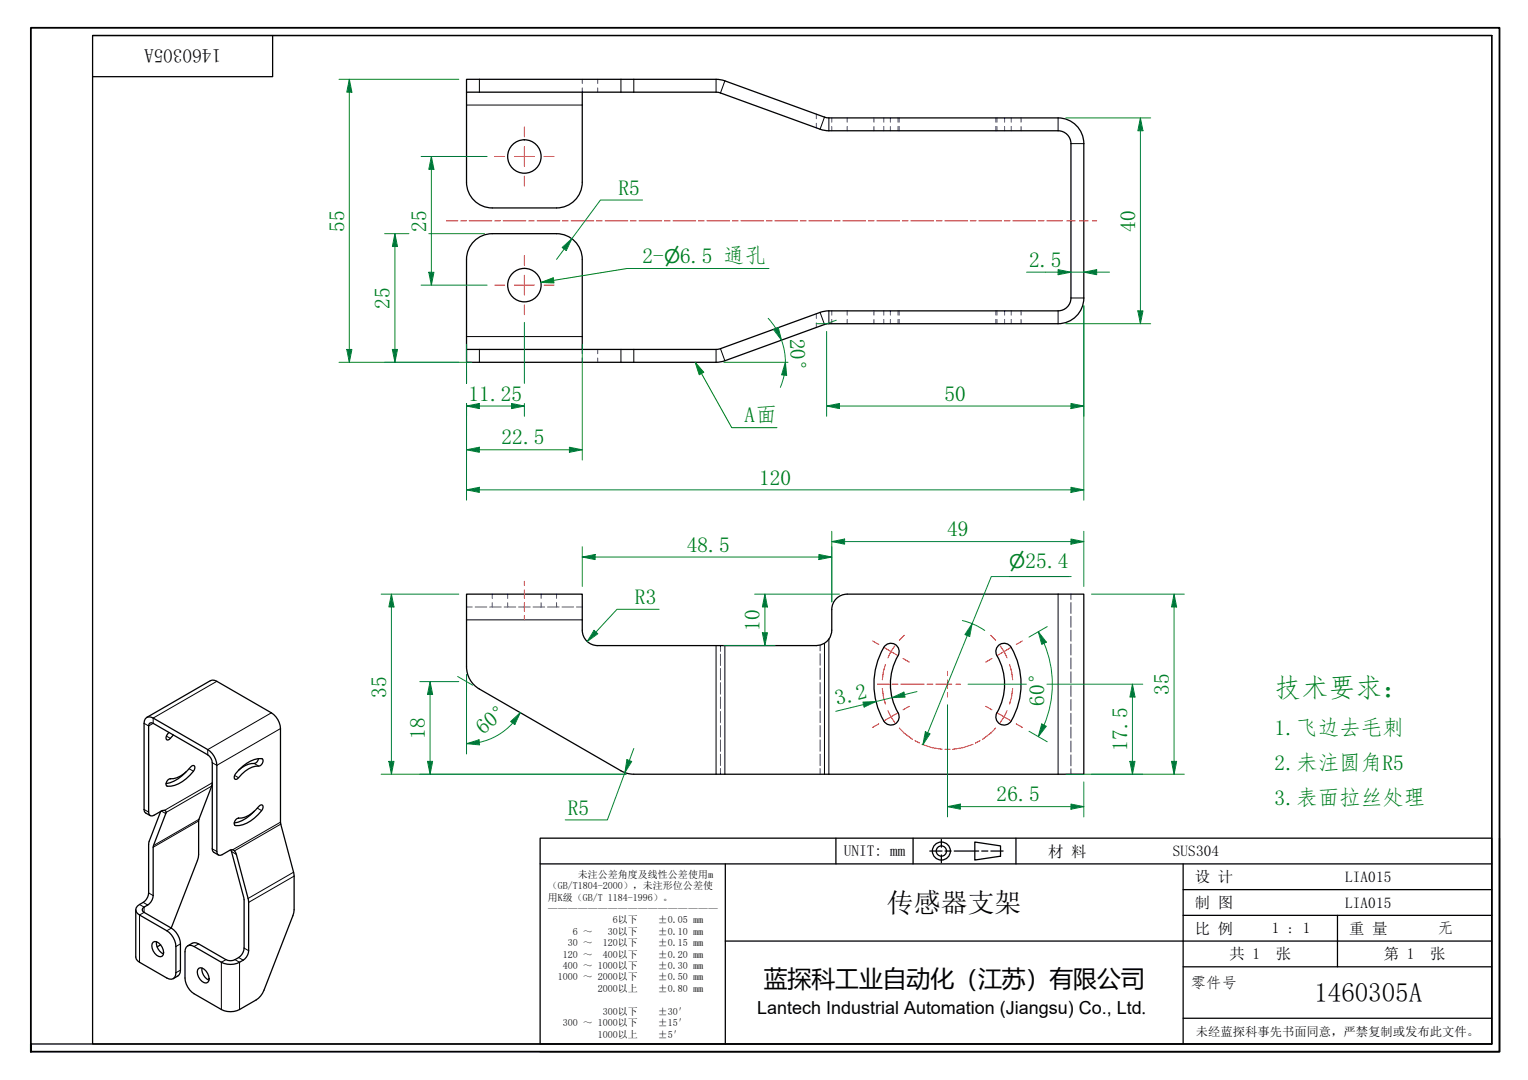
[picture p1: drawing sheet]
<svg xmlns="http://www.w3.org/2000/svg" width="297mm" height="210mm" viewBox="0 0 297 210" stroke-linecap="round" stroke-linejoin="round" font-family="sans-serif">
<g fill="none" stroke="#00f" stroke-width=".19">
<path d="M113.2 15.4v.8M113.2 17.1v.8M161.7 22.9v.8M161.7 24.6v.8M169.9 22.9v.8M169.9 24.6v.8M173.1 22.9v.8M173.1 24.6v.8M174.8 22.9v.8M174.8 24.6v.8M193.6 22.9v.8M193.6 24.6v.8"/>
<path d="M195.3 22.9v.8M195.3 24.6v.8M198.5 22.9v.8M198.5 24.6v.8M113.2 67.9v.8M113.2 69.6v.8M161.7 60.4v.8M161.7 62.1v.8M169.9 60.4v.8M169.9 62.1v.8M173.1 60.4v.8M173.1 62.1v.8"/>
<path d="M174.8 60.4v.8M174.8 62.1v.8M193.6 60.4v.8M193.6 62.1v.8M195.3 60.4v.8M195.3 62.1v.8M198.5 60.4v.8M198.5 62.1v.8M90.7 118h1.1M92.4 118h2.2M95.2 118h2.2M98 118h2.3"/>
<path d="M98.7 115.5v.8M98.7 117.1v.9M100.8 118h2.3M103.6 118h2.3M105.2 115.5v.8M105.2 117.1v.9M106.4 118h2.3M109.3 118h2.2M112.1 118h1.1M208.2 115.5v1M208.2 117.1v2.1M208.2 119.8v2.1"/>
<path d="M208.2 122.5v2.1M208.2 125.2v2.1M208.2 127.9v2.1M208.2 130.6v2.1M208.2 133.2v2.2M208.2 135.9v2.2M208.2 138.6v2.2M208.2 141.3v2.2M208.2 144v2.2M208.2 146.7v2.2M208.2 149.4v1.1"/>
</g>
<g fill="none" stroke="#00f" stroke-width=".19">
<path d="M116.2 15.4v.8M116.2 17.1v.8M158.7 22.2v.9M158.7 24v.8M164.7 22.9v.8M164.7 24.6v.8M171.8 22.9v.8M171.8 24.6v.8M174.6 22.9v.8M174.6 24.6v.8M193.8 22.9v.8M193.8 24.6v.8"/>
<path d="M196.6 22.9v.8M196.6 24.6v.8M116.2 67.9v.8M116.2 69.6v.8M158.7 61v.9M158.7 62.8v.8M164.7 60.4v.8M164.7 62.1v.8M171.8 60.4v.8M171.8 62.1v.8M174.6 60.4v.8M174.6 62.1v.8"/>
<path d="M193.8 60.4v.8M193.8 62.1v.8M196.6 60.4v.8M196.6 62.1v.8M95.7 115.5v.8M95.7 117.1v.9M108.2 115.5v.8M108.2 117.1v.9M140.1 125.5v1.1M140.1 127.1v2.3M140.1 129.9v2.2M140.1 132.7v2.2"/>
<path d="M140.1 135.5v2.2M140.1 138.3v2.2M159.4 125.4v1.1M159.4 127.1v2.2M159.4 129.8v2.3M159.4 132.6v2.3M159.4 135.4v2.3M159.4 138.2v2.2M140.1 141v2.3M140.1 143.8v2.2M140.1 146.6v2.2M140.1 149.4v1.1"/>
<path d="M159.4 141v2.2M159.4 143.8v2.2M159.4 146.6v2.2M159.4 149.4v1.1"/>
</g>
<g fill="none" stroke="#000" stroke-width=".25">
<path d="M90.7 17.9v17.5a5 5 0 0 0 5 5h12.5a5 5 0 0 0 5-5v-17.5M90.7 17.9v-2.5h48.9l1.3 .3 19.4 7.1 .8 .1M90.7 17.9h48.8l19.9 7.2 1.3 .3h45a2.5 2.5 0 0 1 2.5 2.5v30a2.5 2.5 0 0 1-2.5 2.5h-45l-1.3 .3-19.9 7.2h-48.8v2.5h48.5l1.7-.3M161.1 22.9h44.6a5 5 0 0 1 5 5v30a5 5 0 0 1-5 5h-44.9l-19.9 7.2M95.7 45.4a5 5 0 0 0-5 5v17.5M95.7 45.4h12.5M108.2 45.4a5 5 0 0 1 5 5v17.5M28.5 139.4l12.8-7.2 .9 .2 10.6 6.1a3.9 3.9 0 0 1 1.7 3.1v18.2l2.6 10.1 .1 6.9-.3 1.2-5.6 14.4a3.8 3.8 0 0 1-1.5 1.9l-3.2 1.9a3.9 3.9 0 0 1-3.6 0l-5.3-3.1a3.9 3.9 0 0 1-1.7-3v-5.1a1.08 1.08 0 0 1 .5-1.2 1.08 1.08 0 0 1 1.2 .2l5.3 3a3.8 3.8 0 0 0 5.3-1.8v-10.2l-2.5-9.3a.78 .78 0 0 0-1.2-.4l-1.4 .8a.65 .65 0 0 1-.7 .1 .65 .65 0 0 1-.3-.7v-16.8a3.9 3.9 0 0 0-1.8-3l-10.6-6.1a1.08 1.08 0 0 0-1.3-.2 1.08 1.08 0 0 0-.5 1.2v16.7l.1 .6 1.1 .6M161.1 124.2a2.99 2.99 0 0 1-2.4 1.3h-42.5a3 3 0 0 1-3-3v-7h-22.5v14.1a5 5 0 0 0 2.5 4.3l27.5 15.9 1 .4 1 .2 88 .1v-35h-46a3 3 0 0 0-3 3v4.3l-.6 1.4M172.1 125.5a1.6 1.6 0 0 1 2.1-.1 1.6 1.6 0 0 1 .4 2 11.3 11.3 0 0 0 .1 11.5 1.6 1.6 0 0 1-.9 1.9 1.6 1.6 0 0 1-2-.7 14.1 14.1 0 0 1 .3-14.6zM194.1 125.5a1.6 1.6 0 0 1 2.5 .3 14.1 14.1 0 0 1-.3 14.7 1.6 1.6 0 0 1-2.1 .1 1.6 1.6 0 0 1-.4-2.1 11.3 11.3 0 0 0-.2-11.5 1.6 1.6 0 0 1 .5-1.5zM31.2 157.7l-2.3 6.1v9.7a2.58 2.58 0 0 1-1.8 2.3 1.08 1.08 0 0 0-.7 1 1.08 1.08 0 0 0 .7 1l5.3 3.1a3.9 3.9 0 0 1 1.8 3.1v5.1a1.08 1.08 0 0 1-.5 1.1 1.08 1.08 0 0 1-1.3-.1l-5.3-3.1-.6-.6-.1-9.6"/>
<path d="M32.6 151.6l.3-.2a5.6 5.6 0 0 0 4.4-2.5l.4-.1a.83 .83 0 0 1-.1 1.1 6.8 6.8 0 0 1-5 2.9l-.2-.1a.96 .96 0 0 1 .2-1.1zM32.8 142.4a1.17 1.17 0 0 0-.4 1.4l.5-.1 .8-.9M36.2 150a6.9 6.9 0 0 1-3.9 2.3M41.3 152.1l-.1 .7-2.5 6.4-.1 7.5-5.3 13.7M45.9 159.3l.2-.2a5.6 5.6 0 0 0 4.4-2.6h.5a.83 .83 0 0 1-.1 1 6.8 6.8 0 0 1-5.1 3l-.2-.1a.96 .96 0 0 1 .3-1.1zM46.5 149.6a5.4 5.4 0 0 1 4.5-2.1 1.09 1.09 0 0 1-.2 1.1 1.09 1.09 0 0 1-1.1 .3 6.6 6.6 0 0 0-3.6 2.5h-.4a.83 .83 0 0 1 .1-1zM49.4 157.7a6.9 6.9 0 0 1-3.9 2.3M50.3 147.4a1.12 1.12 0 0 1-1.5 1 4.8 4.8 0 0 0-2.4 1.3M42.5 166.2l-1.1-.7-.1-.5v-16.8a1.95 1.95 0 0 0-.9-1.5l-10.6-6.1-.6-.1-.3 .6v16.7a.65 .65 0 0 0 .3 .7 .65 .65 0 0 0 .8-.1l1.4-.8a.63 .63 0 0 1 .8 0v.5l-2.4 6.6v9.4a2.58 2.58 0 0 1-1.8 2.2l-.4 .5 .4 .5 5.3 3.1a3.9 3.9 0 0 1 1.8 3l-.1 5.6-.4 .7-.9 .5M44.9 165.2l2.6 9.7v9.4a2.71 2.71 0 0 1-3.6 2.2l-5.7-3.2h-.8l-.9 .5M29.8 183.1a1.67 1.67 0 0 1 1.9 1.5 .9 .9 0 0 1-.5 1.4 2.02 2.02 0 0 1-1.4-2.9zM30.4 183a2.39 2.39 0 0 0 1.4 2.4"/>
<path d="M31.2 183.6l-.7 .4M38.6 188.2a1.67 1.67 0 0 1 2 1.5 .9 .9 0 0 1-.5 1.4 2.03 2.03 0 0 1-1.5-2.9zM39.3 188.1a2.38 2.38 0 0 0 1.3 2.4"/>
<circle cx="101.9" cy="30.4" r="3.3"/>
<circle cx="101.9" cy="55.4" r="3.3"/>
</g>
<g fill="none" stroke="#000" stroke-width=".19">
<path d="M93.2 15.4v2.5M120.7 15.4v2.5M123.2 15.4v2.5M139.2 15.4v2.5M140.9 15.7l-.8 2.4M90.7 20.4h22.5M160.3 22.8l-.9 2.3M161.1 22.9v2.5M205.7 22.9v2.5M208.2 27.9h2.5M208.2 57.9h2.5M90.7 65.4h22.5"/>
<path d="M93.2 67.9v2.5M120.7 67.9v2.5M123.2 67.9v2.5M139.2 67.9v2.5M140.1 67.8l.8 2.3M159.4 60.7l.9 2.4M161.1 60.4v2.5M205.7 60.4v2.5M205.7 115.5v35M42.2 132.4l-12.4 7.2v1l-.9 .5-.9-.5M52.8 138.5l-12.4 7.2v1M90.7 120.5h22.5"/>
<path d="M139.2 125.5v25M140.9 125.5v25M160.3 125v25.5M161.1 124.2v26.3M28 157.3l.9 .5M31.4 157.6l.8 .5M32.3 143.1l.8 .4M32.3 152.7l.3 .1M36.8 149.4l.8 .5M38.6 159.6l-8.8 5.1M38.7 159.2l-8.9 5.1M41.2 152.8l-8.9 5.1"/>
<path d="M41.3 152.1l-9.3 5.4M45.6 150.7l.8 .5M49.4 148.4l.9 .5M50 157.1l.9 .4M54.5 141.6l-12.3 7.1-.9-.5M54.5 159.8l-9.3 5.4M27.1 175.8l.9 .5v1l-.9 .5v9.2M27.8 175.4l.9 .5M28.9 173.5l.9 .6M41.3 165l.9 .5M45 165.5l.9 .5M45.6 160.3l.2 .2"/>
<path d="M54.6 160.2l-9 5.2M57.1 169.5l-8.9 5.1M57.2 170.3l-8.9 5.1M33.3 180.4l-.9 .5M35.1 183.4l-.9 .6M35.1 188.6l-.9 .5M38.6 183.4l-.9 .6M43.9 186.5l-.9 .5v9.2M45.7 186.5l.9 .5v9.2M46.4 186.1l.9 .5M47.5 184.3l.8 .5"/>
</g>
<path d="M6 204.4v-1.5v1.5M6 202.9v-197.5h285.5v199h-285.5" fill="none" stroke="#000" stroke-width=".35"/>
<path d="M18 6.9h272v196h-272zM18 6.9h272M53 6.9v8h-35M290 6.9v196h-284" fill="none" stroke="#000" stroke-width=".25"/>
<g fill="none" stroke="#000" stroke-width=".25">
<path d="M105 162.9h185v40h-185zM105 167.9h185M141 167.9v35M162.5 162.9v5M177.5 162.9v5M180.8 165.4h2.3M183 163.2v1.5M183 166.2v1.5M183.7 165.4h1.2M185.5 165.4h4.8M189.5 163.7l5 .7v2l-5 .8zM190.8 165.4h1.2"/>
<path d="M192.6 165.4h2.4M197.5 162.9v5M230 167.9v35M230 177.9h60M230 172.9h60M260 177.9v10M291.5 162.9v41.5h-186.5M141 182.9h149M230 197.9h60M230 187.9h60"/>
<circle cx="183" cy="165.4" r="1.75"/>
<circle cx="183" cy="165.4" r="1"/>
</g>
<g fill="none" stroke="#f00" stroke-width=".19">
<path d="M96.2 30.4h1.9M100 30.4h3.9M101.9 24.7v1.9M101.9 28.5v3.8M101.9 34.2v2M105.8 30.4h1.9M96.2 55.4h1.9M100 55.4h3.9M101.9 49.7v1.9M101.9 53.5v3.8M101.9 59.2v2M105.8 55.4h1.9"/>
<path d="M169.6 124.6l1.2 .7M170.6 133h2.3M172 125.9l2.4 1.4M173.4 133h1.2M174.4 138.6l-2.4 1.4M175.1 133h4.6M175.6 128l1.1 .7M176.7 137.3l-1.1 .7M180.2 133h1.2M181.9 133h3.1M184.2 130.5v.8M184.2 132.1v1.7"/>
<path d="M184.2 134.6v.9M185.9 133h.8M191.6 137.3l1.2 .7M192.8 128l-1.2 .7M194 138.6l2.4 1.4M196.4 125.9l-2.4 1.4M198.7 124.6l-1.1 .7M170.8 140.7l-1.2 .7M197.6 140.7l1.1 .7"/>
</g>
<g fill="none" stroke="#f00" stroke-width=".19">
<path d="M101.9 113v.8M101.9 114.6v1.7M101.9 117.1v1.7M101.9 119.6v.9M171.5 133.8l.2 1.7 .4 1.3M172.1 129.1l-.4 1.3-.2 1.7M172.6 138.1l.6 1.2 .8 1.1M174 125.5l-.8 1.1-.6 1.3M175.8 123.5l-1 .9M192.6 123.5l1 .9M194.4 125.5l.8 1.1 .6 1.3M195.8 138.1l-.6 1.2-.8 1.1"/>
<path d="M196.3 129.1l.3 1.3 .3 1.7M196.9 133.8l-.3 1.7-.3 1.3M174.8 141.5l1 1 1.6 1.2M177.9 143.9l.9 .5M179.2 144.7l2 .6 2 .3M183.7 145.6h1M189.2 144.7l-2 .6-2 .3M190.5 143.9l-.9 .5M193.6 141.5l-1 1-1.6 1.2"/>
</g>
<path d="M76.1 115.5v2.5" fill="none" stroke="#00803f" stroke-width=".19"/>
<path d="M76.1 115.5l.5 2.5h-1z" fill="#00803f"/>
<path d="M76.1 115.5l.5 2.5h-1zM76.1 148v2.5" fill="none" stroke="#00803f" stroke-width=".19"/>
<path d="M75.6 148h1l-.5 2.5z" fill="#00803f"/>
<path d="M74.1 115.5h15.1M76.1 118v30M228.2 115.5v2.5M74.1 150.5h47.6M75.6 148h1l-.5 2.5z" fill="none" stroke="#00803f" stroke-width=".19"/>
<path d="M228.2 115.5l.5 2.5h-1z" fill="#00803f"/>
<path d="M228.2 115.5l.5 2.5h-1zM228.2 148v2.5" fill="none" stroke="#00803f" stroke-width=".19"/>
<path d="M227.7 148h1l-.5 2.5z" fill="#00803f"/>
<path d="M196.2 112.1h11.5M212.2 115.5h18M228.2 118v30M189 121.2l-1 2.3M212.2 150.5h18M227.7 148h1l-.5 2.5z" fill="none" stroke="#00803f" stroke-width=".19"/>
<path d="M189 121.2l-.5 2.5-.9-.4z" fill="#00803f"/>
<path d="M189 121.2l-.5 2.5-.9-.4zM180.3 142.4l-.9 2.3" fill="none" stroke="#00803f" stroke-width=".19"/>
<path d="M179.9 142.2l.9 .4-1.4 2.1z" fill="#00803f"/>
<path d="M208.2 112.1h-15.5l-3.7 9.1M187.1 120.6l1.9 .6 2.4 1.3M188 123.5l-7.7 18.9M201.8 122.8l1.2 2.2M179.9 142.2l.9 .4-1.4 2.1z" fill="none" stroke="#00803f" stroke-width=".19"/>
<path d="M201.8 122.8l1.6 2-.9 .4z" fill="#00803f"/>
<path d="M201.8 122.8l1.6 2-.9 .4zM203 140.9l-1.2 2.3" fill="none" stroke="#00803f" stroke-width=".19"/>
<path d="M202.5 140.7l.9 .5-1.6 2z" fill="#00803f"/>
<path d="M170.3 136.3l-2.4 .6M203 125a20.4 20.4 0 0 1 0 15.9M203.6 121.8l-3.6 2M200 142.1l3.6 2.1M202.5 140.7l.9 .5-1.6 2z" fill="none" stroke="#00803f" stroke-width=".19"/>
<path d="M167.7 136.5l2.6-.2-2.3 1.1z" fill="#00803f"/>
<path d="M167.7 136.5l2.6-.2-2.3 1.1zM175.8 135l-2.4 .6" fill="none" stroke="#00803f" stroke-width=".19"/>
<path d="M173.4 135.6l2.3-1.1 .3 1z" fill="#00803f"/>
<path d="M161.7 105.3h2.5M167.9 136.9l-5.4 1.3M173.4 135.6l2.3-1.1 .3 1zM173.4 135.6l-3.1 .7M178.3 134.4l-2.5 .6" fill="none" stroke="#00803f" stroke-width=".19"/>
<path d="M161.7 105.3l2.5-.5v1z" fill="#00803f"/>
<path d="M161.7 105.3l2.5-.5v1zM208.2 105.3h2.5" fill="none" stroke="#00803f" stroke-width=".19"/>
<path d="M208.2 104.8l2.5 .5-2.5 .5z" fill="#00803f"/>
<path d="M113.2 108.3h2.5M161.7 103.3v13.7M164.2 105.3h44M208.2 104.8l2.5 .5-2.5 .5zM210.7 103.3v10.7" fill="none" stroke="#00803f" stroke-width=".19"/>
<path d="M113.2 108.3l2.5-.5v1z" fill="#00803f"/>
<path d="M113.2 108.3l2.5-.5v1zM159.2 108.3h2.5" fill="none" stroke="#00803f" stroke-width=".19"/>
<path d="M159.2 107.8l2.5 .5-2.5 .5z" fill="#00803f"/>
<path d="M90.7 95.2h2.5M113.2 106.3v7.7M115.7 108.3h43.5M159.2 107.8l2.5 .5-2.5 .5zM161.7 106.3v10.7" fill="none" stroke="#00803f" stroke-width=".19"/>
<path d="M90.7 95.2l2.5-.5v1z" fill="#00803f"/>
<path d="M90.7 95.2l2.5-.5v1zM208.2 95.2h2.5" fill="none" stroke="#00803f" stroke-width=".19"/>
<path d="M208.2 94.7l2.5 .5-2.5 .5z" fill="#00803f"/>
<path d="M210.7 59.4v37.8M90.7 71.9v2.6M90.7 78.4v18.8M93.2 95.2h115M208.2 94.7l2.5 .5-2.5 .5zM83.6 132.5v2.5" fill="none" stroke="#00803f" stroke-width=".19"/>
<path d="M83.6 132.5l.5 2.5h-1z" fill="#00803f"/>
<path d="M83.6 132.5l.5 2.5h-1zM83.6 148v2.5" fill="none" stroke="#00803f" stroke-width=".19"/>
<path d="M83.1 148h1l-.5 2.5z" fill="#00803f"/>
<path d="M81.6 132.5h7.6M83.6 135v13M89 131.5l2.9 1.7M90.7 131.1v3.4M101.1 138.5l-1.4 2M81.6 150.5h40.1M83.1 148h1l-.5 2.5z" fill="none" stroke="#00803f" stroke-width=".19"/>
<path d="M99.3 140.2l1.8-1.7-1 2.3z" fill="#00803f"/>
<path d="M93.2 144.3l-2.5 .2M99.3 140.2l1.8-1.7-1 2.3z" fill="none" stroke="#00803f" stroke-width=".19"/>
<path d="M90.7 144.5l2.4-.7 .1 1z" fill="#00803f"/>
<path d="M90.7 131.1v15.4M90.7 144.5l2.4-.7 .1 1zM99.7 140.5a12.1 12.1 0 0 1-6.5 3.8M122.3 147.8l-.8 2.4" fill="none" stroke="#00803f" stroke-width=".19"/>
<path d="M121.9 147.6l.9 .4-1.3 2.2z" fill="#00803f"/>
<path d="M148.7 123v2.5M121.5 150.2l-3.4 9.2h-8.2M121.9 147.6l.9 .4-1.3 2.2zM123.2 145.5l-.9 2.3" fill="none" stroke="#00803f" stroke-width=".19"/>
<path d="M148.2 123h1l-.5 2.5z" fill="#00803f"/>
<path d="M148.7 115.5v2.5M148.2 123h1l-.5 2.5z" fill="none" stroke="#00803f" stroke-width=".19"/>
<path d="M148.7 115.5l.5 2.5h-1z" fill="#00803f"/>
<path d="M146.7 115.5h16.5M148.7 115.5l.5 2.5h-1zM148.7 118v5M115.9 122.8l-1.7 1.9M140.7 125.5h10" fill="none" stroke="#00803f" stroke-width=".19"/>
<path d="M115.5 122.5l.7 .7-2 1.5z" fill="#00803f"/>
<path d="M83.9 52.9v2.5M128.1 118.4h-8.2l-4 4.4M115.5 122.5l.7 .7-2 1.5z" fill="none" stroke="#00803f" stroke-width=".19"/>
<g fill="none" stroke="#f00" stroke-width=".19">
<path d="M86.8 42.9h2.2M89.6 42.9h1.1M91.2 42.9h4.4M96.2 42.9h1.1M97.8 42.9h4.4M102.8 42.9h1.1M104.4 42.9h4.4M109.4 42.9h1.1M111 42.9h4.4M116 42.9h1.1M117.6 42.9h4.4M122.6 42.9h1.1"/>
<path d="M124.2 42.9h4.4M129.2 42.9h1.1M130.8 42.9h4.4M135.8 42.9h1.1M137.4 42.9h4.4M142.4 42.9h1.1M144 42.9h4.4M149 42.9h1.1M150.7 42.9h4.4M155.6 42.9h1.1M157.3 42.9h4.4M162.2 42.9h1.1"/>
<path d="M163.9 42.9h4.4M168.8 42.9h1.1M170.5 42.9h4.4M175.4 42.9h1.1M177.1 42.9h4.4M182 42.9h1.1M183.7 42.9h4.4M188.6 42.9h1.1M190.3 42.9h4.4M195.2 42.9h1.1M196.9 42.9h4.4M201.8 42.9h1.1"/>
<path d="M203.5 42.9h3M207.4 42.9h1.6M209.9 42.9h1.6M212.4 42.9h.8"/>
</g>
<path d="M83.4 52.9h1l-.5 2.5z" fill="#00803f"/>
<path d="M83.9 30.4v2.5M83.4 52.9h1l-.5 2.5z" fill="none" stroke="#00803f" stroke-width=".19"/>
<path d="M83.9 30.4l.5 2.5h-1z" fill="#00803f"/>
<path d="M81.9 30.4h12.8M83.9 30.4l.5 2.5h-1zM83.9 32.9v20M81.9 55.4h12.8M99.4 78.9h2.5" fill="none" stroke="#00803f" stroke-width=".19"/>
<path d="M99.4 78.4l2.5 .5-2.5 .5z" fill="#00803f"/>
<path d="M90.7 78.9h2.5M99.4 78.4l2.5 .5-2.5 .5z" fill="none" stroke="#00803f" stroke-width=".19"/>
<path d="M90.7 78.9l2.5-.5v1z" fill="#00803f"/>
<path d="M111.2 46.4l-1.5 2M90.7 78.9l2.5-.5v1zM90.7 66.9v7.6M90.7 78.4v2.5M93.2 78.9h6.2M101.9 62.7v11.8M101.9 78.4v2.5" fill="none" stroke="#00803f" stroke-width=".19"/>
<path d="M109.3 48.1l1.9-1.7-1.1 2.3z" fill="#00803f"/>
<path d="M124.9 38.9h-8.2l-5.5 7.5M109.3 48.1l1.9-1.7-1.1 2.3zM109.7 48.4l-1.5 2M90.7 87.4h2.5" fill="none" stroke="#00803f" stroke-width=".19"/>
<path d="M90.7 87.4l2.5-.5v1z" fill="#00803f"/>
<path d="M90.7 87.4l2.5-.5v1zM110.7 87.4h2.5" fill="none" stroke="#00803f" stroke-width=".19"/>
<path d="M110.7 86.9l2.5 .5-2.5 .5z" fill="#00803f"/>
<path d="M76.8 45.4v2.5M90.7 66.9v7.6M90.7 78.4v11M113.2 66.9v22.5M93.2 87.4h17.5M110.7 86.9l2.5 .5-2.5 .5z" fill="none" stroke="#00803f" stroke-width=".19"/>
<path d="M76.8 45.4l.5 2.5h-1z" fill="#00803f"/>
<path d="M76.8 45.4l.5 2.5h-1zM76.8 67.9v2.5" fill="none" stroke="#00803f" stroke-width=".19"/>
<path d="M76.3 67.9h1l-.5 2.5z" fill="#00803f"/>
<path d="M74.8 45.4h4.7M76.8 47.9v20M83.4 45.4h10.8M74.8 70.4h16.9M76.3 67.9h1l-.5 2.5z" fill="none" stroke="#00803f" stroke-width=".19"/>
<path d="M107.6 54.5l-2.5 .4M124.9 52.2h24.1" fill="none" stroke="#008000" stroke-width=".19"/>
<path d="M105.1 54.9l2.4-.9 .2 1z" fill="#008000"/>
<path d="M105.1 54.9l2.4-.9 .2 1zM149.5 52.2h-27.6l-14.3 2.3M135.1 70.4l1.3 2.2" fill="none" stroke="#008000" stroke-width=".19"/>
<path d="M135.1 70.4l1.7 2-.9 .4z" fill="#008000"/>
<path d="M135.1 70.4l1.7 2-.9 .4zM136.4 72.6l5.8 10.5h8.8" fill="none" stroke="#008000" stroke-width=".19"/>
<path d="M67.9 67.9v2.5" fill="none" stroke="#00803f" stroke-width=".19"/>
<path d="M67.4 67.9h1l-.5 2.5z" fill="#00803f"/>
<path d="M67.9 15.4v2.5M67.4 67.9h1l-.5 2.5z" fill="none" stroke="#00803f" stroke-width=".19"/>
<path d="M67.9 15.4l.5 2.5h-1z" fill="#00803f"/>
<path d="M65.9 15.4h23.3M67.9 15.4l.5 2.5h-1zM67.9 17.9v50M65.9 70.4h23.3M221.7 60.4v2.5" fill="none" stroke="#00803f" stroke-width=".19"/>
<path d="M221.2 60.4h1l-.5 2.5z" fill="#00803f"/>
<path d="M221.7 22.9v2.5M221.2 60.4h1l-.5 2.5z" fill="none" stroke="#00803f" stroke-width=".19"/>
<path d="M221.7 22.9l.5 2.5h-1z" fill="#00803f"/>
<path d="M207.2 22.9h16.5M221.7 22.9l.5 2.5h-1zM221.7 25.4v35M160.7 78.9h2.5M207.2 62.9h16.5" fill="none" stroke="#00803f" stroke-width=".19"/>
<path d="M160.7 78.9l2.5-.5v1z" fill="#00803f"/>
<path d="M160.7 78.9l2.5-.5v1zM208.2 78.9h2.5" fill="none" stroke="#00803f" stroke-width=".19"/>
<path d="M208.2 78.4l2.5 .5-2.5 .5z" fill="#00803f"/>
<path d="M210.7 59.4v21.5M150.8 63.9l1.1 2.2M160.7 64.4v16.5M162.6 62.2l-1.9 .7h-2M163.2 78.9h45M208.2 78.4l2.5 .5-2.5 .5z" fill="none" stroke="#00803f" stroke-width=".19"/>
<path d="M150.4 64.1l.9-.5 .6 2.5z" fill="#00803f"/>
<path d="M150.4 64.1l.9-.5 .6 2.5zM152.7 70.4l-.3 2.5" fill="none" stroke="#00803f" stroke-width=".19"/>
<path d="M152.7 70.4l.2 2.6-1-.1z" fill="#00803f"/>
<path d="M140.7 70.4h12.5M149.3 61.9l1.5 2M151.9 66.1l.6 2.4 .2 1.9M152.4 72.9l-.7 2.4M152.7 70.4l.2 2.6-1-.1zM220.1 133v2.5" fill="none" stroke="#00803f" stroke-width=".19"/>
<path d="M220.1 133l.5 2.5h-1z" fill="#00803f"/>
<path d="M220.1 133l.5 2.5h-1zM220.1 148v2.5" fill="none" stroke="#00803f" stroke-width=".19"/>
<path d="M219.6 148h1l-.5 2.5z" fill="#00803f"/>
<path d="M205.7 52.9h2.5M188.2 133h11.3M203.5 133h18.6M220.1 135.5v12.5M207.2 150.5h14.9M219.6 148h1l-.5 2.5z" fill="none" stroke="#00803f" stroke-width=".19"/>
<path d="M205.7 52.4l2.5 .5-2.5 .5z" fill="#00803f"/>
<path d="M205.7 52.4l2.5 .5-2.5 .5zM210.7 52.9h2.5" fill="none" stroke="#00803f" stroke-width=".19"/>
<path d="M210.7 52.9l2.5-.5v1z" fill="#00803f"/>
<path d="M199.6 52.9h6.1M208.2 52.9h2.5M210.7 52.9l2.5-.5v1zM213.2 52.9h2.5M184.2 156.8h2.5" fill="none" stroke="#00803f" stroke-width=".19"/>
<path d="M184.2 156.8l2.5-.5v1z" fill="#00803f"/>
<path d="M184.2 156.8l2.5-.5v1zM208.2 156.8h2.5" fill="none" stroke="#00803f" stroke-width=".19"/>
<path d="M208.2 156.3l2.5 .5-2.5 .5z" fill="#00803f"/>
<path d="M184.2 137v21.8M186.7 156.8h21.5M208.2 156.3l2.5 .5-2.5 .5zM210.7 152v6.8" fill="none" stroke="#00803f" stroke-width=".19"/>
<text font-size="5.2" fill="#008000" x="247.8" y="135.5">技术要求：</text>
<g font-size="5.2">
<text x="172.4" y="177.3">传感器支架</text>
<text x="255.5" y="194.8">1460305A</text>
</g>
<text font-size="4.6" x="148.5" y="191.9">蓝探科工业自动化（江苏）有限公司</text>
<g font-size="4.2" fill="#008000">
<text x="120.2" y="37.8">R5</text>
<text x="66.9" y="45" transform="rotate(-90 66.9 45)">55</text>
<text x="82.8" y="45" transform="rotate(-90 82.8 45)">25</text>
<text x="220.7" y="45" transform="rotate(-90 220.7 45)">40</text>
<text x="124.9" y="51.1">2-</text>
<text x="132.2" y="51.1">6.5 通孔</text>
<text x="200.1" y="51.8">2.5</text>
<text x="75.7" y="60" transform="rotate(-90 75.7 60)">25</text>
<text x="153.6" y="65.8" transform="rotate(88 153.6 65.8)">20°</text>
<text x="91.1" y="77.9">11.25</text>
<text x="183.6" y="77.9">50</text>
<text x="144.7" y="82">A面</text>
<text x="97.5" y="86.4">22.5</text>
<text x="147.5" y="94.2">120</text>
<text x="133.5" y="107.2">48.5</text>
<text x="184.1" y="104.2">49</text>
<text x="199.3" y="110.3">25.4</text>
<text x="123.4" y="117.4">R3</text>
<text x="147.7" y="122.6" transform="rotate(-90 147.7 122.6)">10</text>
<text x="75.1" y="135.6" transform="rotate(-90 75.1 135.6)">35</text>
<text x="162.7" y="137.1" transform="rotate(-14 162.7 137.1)">3.2</text>
<text x="203" y="137.2" transform="rotate(-90 203 137.2)">60°</text>
<text x="227.2" y="135.1" transform="rotate(-90 227.2 135.1)">35</text>
<text x="82.6" y="143.6" transform="rotate(-90 82.6 143.6)">18</text>
<text x="93.9" y="142.9" transform="rotate(-40 93.9 142.9)">60°</text>
<text x="247.8" y="142.9">1.飞边去毛刺</text>
<text x="219.1" y="145.9" transform="rotate(-90 219.1 145.9)">17.5</text>
<text x="247.8" y="149.7">2.未注圆角R5</text>
<text x="193.7" y="155.7">26.5</text>
<text x="110.4" y="158.3">R5</text>
<text x="247.8" y="156.4">3.表面拉丝处理</text>
</g>
<text font-size="3.7" x="43" y="9.6" transform="rotate(180 43 9.6)">1460305A</text>
<g font-size="3.7" fill="#008000">
<text x="129.1" y="51.1">⌀</text>
<text x="196.2" y="110.3">⌀</text>
</g>
<text font-size="3.5" x="147.2" y="197.1">Lantech Industrial Automation (Jiangsu) Co., Ltd.</text>
<g font-size="3">
<text x="164" y="166.4">UNIT: mm</text>
<text x="203.8" y="166.5">材 料</text>
<text x="228" y="166.4">SUS304</text>
<text x="232.3" y="171.5">设 计</text>
<text x="261.5" y="171.4">LIA015</text>
<text x="232.3" y="176.5">制 图</text>
<text x="261.5" y="176.4">LIA015</text>
<text x="232.3" y="181.5">比 例</text>
<text x="247.3" y="181.4">1 : 1</text>
<text x="262.3" y="181.5">重 量</text>
<text x="279.5" y="181.4">无</text>
<text x="231.5" y="192">零件号</text>
<text x="239" y="186.5">共 1</text>
<text x="248" y="186.5">张</text>
<text x="269" y="186.5">第 1</text>
<text x="278" y="186.5">张</text>
</g>
<text font-size="2.4" x="232.5" y="201.3">未经蓝探科事先书面同意，严禁复制或发布此文件。</text>
<g font-size="1.9">
<text x="106.5" y="172.8">（GB/T1804-2000），未注形位公差使</text>
<text x="112.3" y="170.6">未注公差角度及线性公差使用m</text>
<text x="106.5" y="175">用K级（GB/T 1184-1996）。</text>
<text x="106.5" y="177.2">—————————————————</text>
<text x="119.1" y="179.5">6以下</text>
<text x="127.9" y="179.5">±0.05 mm</text>
<text x="110.4" y="183.9">30 ～</text>
<text x="111.4" y="181.7">6 ～</text>
<text x="117.2" y="183.9">120以下</text>
<text x="118.2" y="181.7">30以下</text>
<text x="127.9" y="181.7">±0.10 mm</text>
<text x="127.9" y="183.9">±0.15 mm</text>
<text x="108.4" y="190.6">1000 ～ 2000以下</text>
<text x="109.4" y="186.1">120 ～</text>
<text x="109.4" y="188.3">400 ～ 1000以下</text>
<text x="117.2" y="186.1">400以下</text>
<text x="127.9" y="186.1">±0.20 mm</text>
<text x="127.9" y="188.3">±0.30 mm</text>
<text x="127.9" y="190.6">±0.50 mm</text>
<text x="116.2" y="192.8">2000以上</text>
<text x="117.2" y="197.2">300以下</text>
<text x="127.9" y="192.8">±0.80 mm</text>
<text x="127.9" y="197.2">±30′</text>
<text x="109.4" y="199.4">300 ～ 1000以下</text>
<text x="116.2" y="201.7">1000以上</text>
<text x="127.9" y="199.4">±15′</text>
<text x="127.9" y="201.7">±5′</text>
</g>
</svg>
